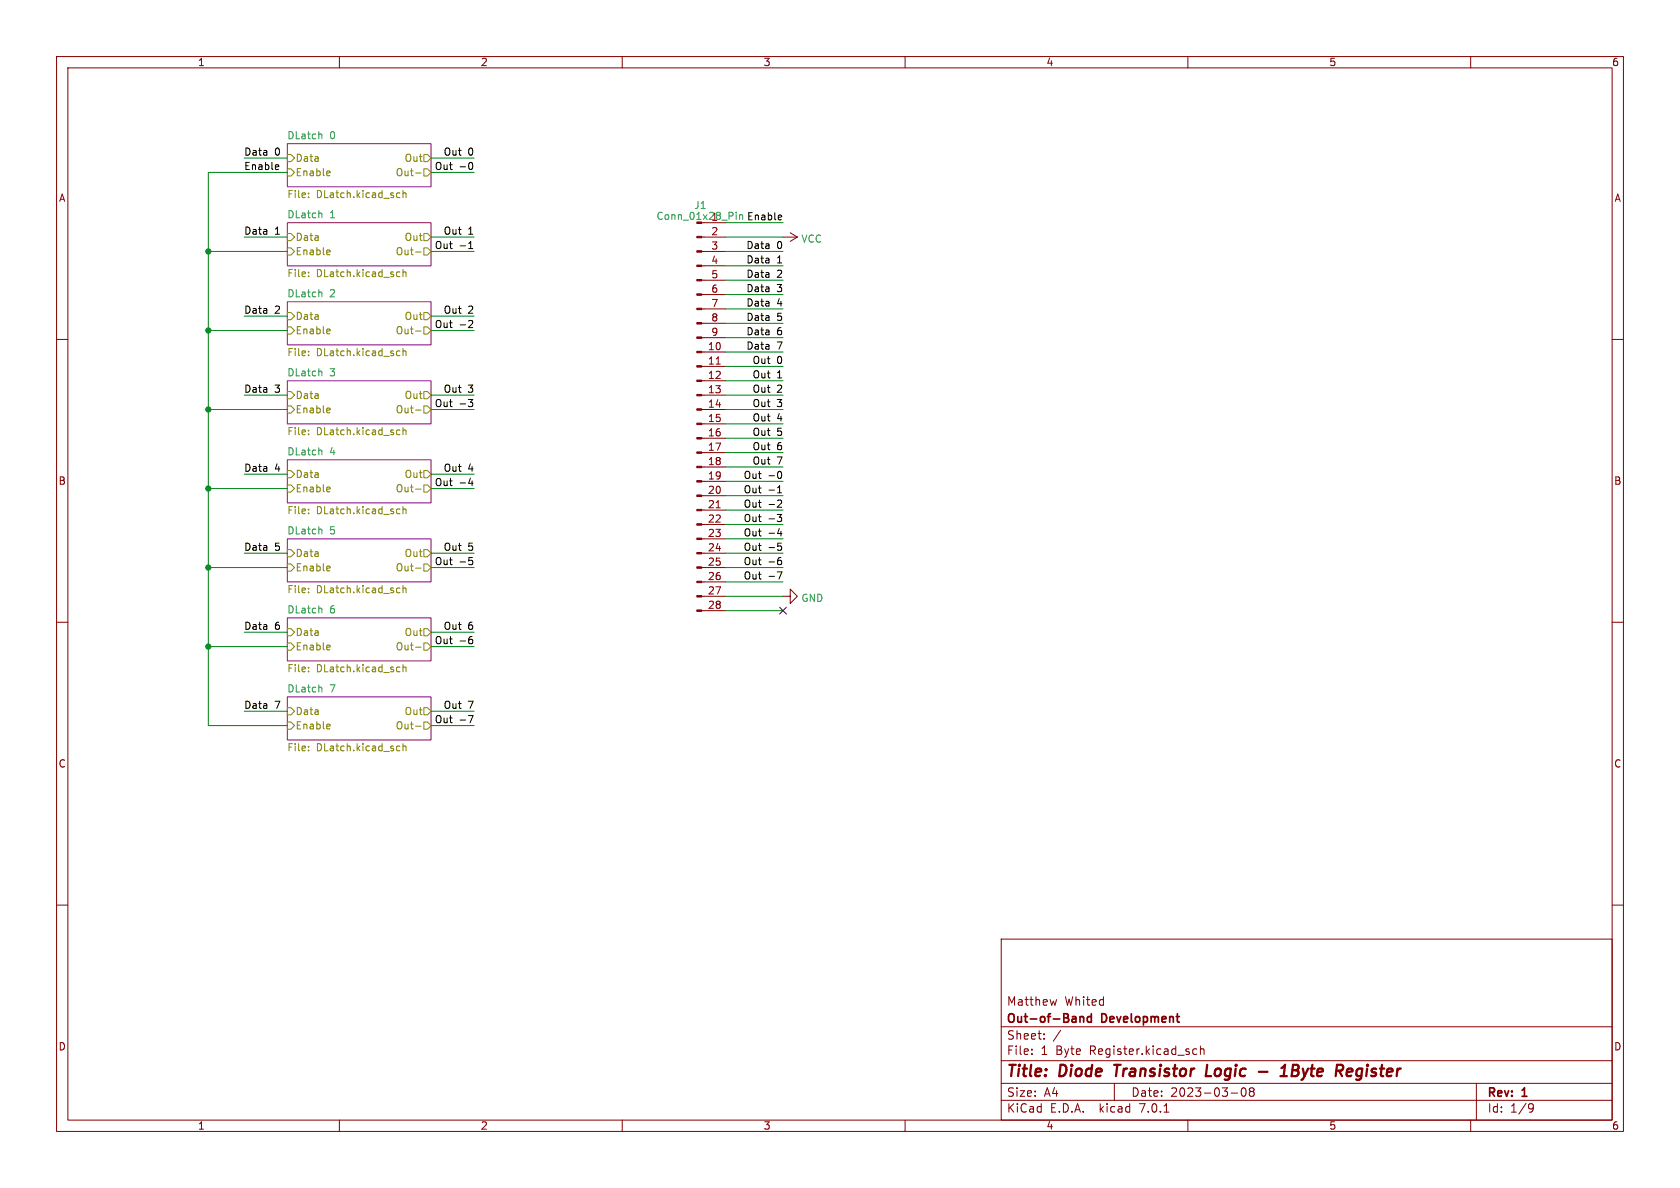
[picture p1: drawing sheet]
<svg xmlns="http://www.w3.org/2000/svg" width="297mm" height="210mm" viewBox="0 0 297 210" stroke-linecap="round" stroke-linejoin="round" font-family="sans-serif">
<g fill="none" stroke="#840000" stroke-width=".18">
<path d="M10 10h277v190h-277zM12 12h273v186h-273zM60 10v2M110 10v2M160 10v2M210 10v2M260 10v2M124.5 39.4h3.8M10 60h2M124.1 59.7h4.2M124.1 57.2h4.2M124.1 54.6h4.2"/>
<path d="M124.1 52.1h4.2M124.1 49.5h4.2M124.1 47h4.2M124.1 44.5h4.2M124.1 41.9h4.2M138.4 41.9h2.6M139.7 41.1l1.3 .8M141 41.9l-1.3 .8M285 60h2M124.1 77.5h4.2M124.1 74.9h4.2M124.1 72.4h4.2"/>
<path d="M124.1 69.9h4.2M124.1 67.3h4.2M124.1 64.8h4.2M124.1 62.2h4.2M126.6 64.4h.7M124.1 97.8h4.2M124.1 95.3h4.2M124.1 92.7h4.2M124.1 90.2h4.2M124.1 87.6h4.2M124.1 85.1h4.2M124.1 82.6h4.2"/>
<path d="M124.1 80h4.2M126.6 89.8h.7M10 110h2M124.1 108h4.2M124.1 105.4h4.2M124.1 102.9h4.2M124.1 100.3h4.2M138.4 105.4h1.3v-1.3l1.3 1.3-1.3 1.3v-1.3M285 110h2M10 160h2M285 160h2M177 166h108v32h-108z"/>
<path d="M186.8 176.7l-.3 1M60 198v2M110 198v2M160 198v2M177 194.5h108M177 191.5h108M177 187.5h108M177 181.5h108M182.4 186.3v.1M182.4 185.5v.1M184.6 183.6v.1M184.6 182.8v.1"/>
<path d="M197 191.5v3M205.8 196.6h.8M210 198v2M210.9 186.1l.2 .3 .5-.1M211.6 185.5l-.5-.1-.2 .3M212.2 185.5l.2-.1 .4 .1 .1 .9M212.2 184.9v1.5M217.6 193.2h1.2M219.6 192.4a1 1 0 0 0 .2 1.4 .81 .81 0 0 0 .6-.6 .81 .81 0 0 0-.3-.8M221 192.4l-.1 .3 .2 .2M221.1 192.9l-.2 .3v.5l.2 .1h.3l.3-.3-.1-.4-.2-.2M221.1 192.9h.3"/>
<path d="M221.6 192.4l.1 .3-.3 .2M260 198v2M261 191.5v6.5M270.5 195.1l.5 .1a.99 .99 0 0 1-.4 1.4h-.2M271.1 195.7l-.2 .3h-.4"/>
</g>
<path d="M197 188.2h1.1M213.4 188.2l-.2 2h.9M222.5 189.5h1.6M226.4 190.2h1.1M226.5 188.8l.7-.6-.3 2M228.5 189.2h.6M228.6 188.2l-.3 2h.8M238.8 188.9l-.5 .1-.3 .9 .3 .3h.4M239.1 189.4l-1 .2" fill="none" stroke="#840000" stroke-width=".4"/>
<path d="M190.9 179.7v1M190.9 179.8l.2-.1 .4 .1 .1 .9M192.9 179.8l-.4-.1-.3 .3v.4l.2 .2h.5M192.9 179.2v1.5" fill="none" stroke="#840000" stroke-width=".3"/>
<g fill="#fff" stroke="#fff" stroke-width=".18">
<path d="M50.8 81.3h25.4v7.6h-25.4z"/>
<path d="M50.8 109.2h25.4v7.6h-25.4z"/>
<path d="M50.8 123.2h25.4v7.6h-25.4z"/>
<path d="M50.8 95.3h25.4v7.6h-25.4z"/>
<path d="M50.8 25.4h25.4v7.6h-25.4z"/>
<path d="M50.8 53.3h25.4v7.7h-25.4z"/>
<path d="M50.8 67.3h25.4v7.6h-25.4z"/>
<path d="M50.8 39.4h25.4v7.6h-25.4z"/>
</g>
<path d="M50.8 25.4h25.4v7.6h-25.4zM50.8 39.4h25.4v7.6h-25.4zM50.8 53.3h25.4v7.7h-25.4zM50.8 67.3h25.4v7.6h-25.4zM50.8 81.3h25.4v7.6h-25.4zM50.8 95.3h25.4v7.6h-25.4zM50.8 109.2h25.4v7.6h-25.4zM50.8 123.2h25.4v7.6h-25.4z" fill="none" stroke="#840084" stroke-width=".18"/>
<g fill="none" stroke="#848400" stroke-width=".18">
<path d="M50.8 27.3h.6l.7 .6-.7 .7h-.6zM50.8 29.8h.6l.7 .7-.7 .6h-.6zM54.5 34.8v.1M54.5 34.1v.2M58.3 30.3l.1 .2-.6 .1M70.3 34.1h.4M70.7 34.9h-.4M71.2 33.7v1.2M71.2 34.2l.2-.1h.3l.1 .8M73.5 30.6h.9M74.9 29.8h.7l.6 .7-.6 .6h-.7zM74.9 27.3h.7l.6 .6-.6 .7h-.7z"/>
<path d="M50.8 55.2h.6l.7 .7-.7 .6h-.6zM50.8 57.8h.6l.7 .6-.7 .7h-.6zM50.8 41.3h.6l.7 .6-.7 .6h-.6zM50.8 43.8h.6l.7 .7-.7 .6h-.6zM54.5 48.8v.1M54.5 48.1v.1M58.3 44.3l.1 .2-.6 .1M58.3 58.2l.1 .3-.6 .1M70.3 48.1h.4M70.7 48.8l-.4 .1M71.2 47.6v1.3M71.2 48.2l.2-.1h.3l.1 .8"/>
<path d="M73.5 58.5h.9M73.5 44.6h.9M74.9 57.8h.7l.6 .6-.6 .7h-.7zM74.9 55.2h.7l.6 .7-.6 .6h-.7zM74.9 43.8h.7l.6 .7-.6 .6h-.7zM74.9 41.3h.7l.6 .6-.6 .6h-.7zM50.8 69.2h.6l.7 .7-.7 .6h-.6zM50.8 71.8h.6l.7 .6-.7 .6h-.6zM54.5 62.8v.1M54.5 62.1v.1M54.5 76.7v.1M54.5 76.1v.1"/>
<path d="M58.3 72.2l.1 .2-.6 .2M70.3 62l.4 .1M70.3 76l.4 .1M70.7 62.8l-.4 .1M70.7 76.8h-.4M71.2 61.6v1.3M71.2 75.6v1.2M71.2 62.1l.2-.1 .3 .1 .1 .8M71.2 76.1l.2-.1 .3 .1 .1 .7M73.5 72.5h.9M74.9 71.8h.7l.6 .6-.6 .6h-.7zM74.9 69.2h.7l.6 .7-.6 .6h-.7z"/>
<path d="M50.8 83.2h.6l.7 .6-.7 .7h-.6zM50.8 85.7h.6l.7 .7-.7 .6h-.6zM50.8 97.2h.6l.7 .6-.7 .6h-.6zM50.8 99.7h.6l.7 .6-.7 .7h-.6zM54.5 90.7v.1M54.5 90v.1M58.3 86.2l.1 .2-.6 .1M70.3 90h.4M70.7 90.8h-.4M71.2 90.1l.2-.1h.3l.1 .8M71.2 89.5v1.3M73.5 86.5h.9"/>
<path d="M74.9 85.7h.7l.6 .7-.6 .6h-.7zM74.9 83.2h.7l.6 .6-.6 .7h-.7zM74.9 99.7h.7l.6 .6-.6 .7h-.7zM74.9 97.2h.7l.6 .6-.6 .6h-.7zM50.8 111.1h.6l.7 .7-.7 .6h-.6zM50.8 113.7h.6l.7 .6-.7 .6h-.6zM54.5 118.6v.2M54.5 118v.1M54.5 104.7v.1M54.5 104v.1M58.3 100.1l.1 .3-.6 .1M58.3 114.1l.1 .2-.6 .2"/>
<path d="M70.3 117.9l.4 .1M70.3 103.9l.4 .1M70.7 118.7l-.4 .1M70.7 104.7l-.4 .1M71.2 103.5v1.3M71.2 117.5v1.3M71.2 104.1l.2-.2 .3 .1 .1 .8M71.2 118l.2-.1 .3 .1 .1 .8M73.5 114.4h.9M73.5 100.4h.9M74.9 113.7h.7l.6 .6-.6 .6h-.7zM74.9 111.1h.7l.6 .7-.6 .6h-.7z"/>
<path d="M50.8 125.1h.6l.7 .6-.7 .7h-.6zM50.8 127.6h.6l.7 .7-.7 .6h-.6zM54.5 132.6v.1M54.5 131.9v.2M58.3 128.1l.1 .2-.6 .1M70.3 131.9h.4M70.7 132.7h-.4M71.2 131.5v1.2M71.2 132l.2-.1h.3l.1 .8M73.5 128.4h.9M74.9 127.6h.7l.6 .7-.6 .6h-.7zM74.9 125.1h.7l.6 .6-.6 .7h-.7z"/>
</g>
<path d="M56.8 23.7l.1 .8M56.8 37.7l.1 .8M130.1 37.5v.1M130.1 37.9v.9M130.7 37.9v.9M130.7 38.1l.2-.2 .3 .1 .1 .8M56.8 51.7l.1 .8M56.8 65.7l.1 .7M56.8 79.6l.1 .8M56.8 93.6l.1 .8M56.8 107.6l.1 .8M56.8 121.5l.1 .8" fill="none" stroke="#008484" stroke-width=".18"/>
<g fill="#840000" stroke="#840000" stroke-width=".18">
<path d="M123.2 107.8h.9v.3h-.9z"/>
<path d="M123.2 105.3h.9v.2h-.9z"/>
<path d="M123.2 102.7h.9v.3h-.9z"/>
<path d="M123.2 100.2h.9v.3h-.9z"/>
<path d="M123.2 97.7h.9v.2h-.9z"/>
<path d="M123.2 95.1h.9v.3h-.9z"/>
<path d="M123.2 92.6h.9v.2h-.9z"/>
<path d="M123.2 90h.9v.3h-.9z"/>
<path d="M123.2 87.5h.9v.3h-.9z"/>
<path d="M123.2 85h.9v.2h-.9z"/>
<path d="M123.2 82.4h.9v.3h-.9z"/>
<path d="M123.2 79.9h.9v.2h-.9z"/>
<path d="M123.2 77.3h.9v.3h-.9z"/>
<path d="M123.2 74.8h.9v.3h-.9z"/>
<path d="M123.2 72.3h.9v.2h-.9z"/>
<path d="M123.2 69.7h.9v.3h-.9z"/>
<path d="M123.2 67.2h.9v.2h-.9z"/>
<path d="M123.2 64.6h.9v.3h-.9z"/>
<path d="M123.2 62.1h.9v.3h-.9z"/>
<path d="M123.2 59.6h.9v.2h-.9z"/>
<path d="M123.2 57h.9v.3h-.9z"/>
<path d="M123.2 54.5h.9v.2h-.9z"/>
<path d="M123.2 51.9h.9v.3h-.9z"/>
<path d="M123.2 49.4h.9v.3h-.9z"/>
<path d="M123.2 46.9h.9v.2h-.9z"/>
<path d="M123.2 44.3h.9v.3h-.9z"/>
<path d="M123.2 41.8h.9v.2h-.9z"/>
</g>
<g fill="none" stroke="#000" stroke-width=".18">
<path d="M49.1 29.1l.2 .3-.6 .2M49.2 29.9l-.1 .1M83.2 28.7a.68 .68 0 0 1 .4 .6 .68 .68 0 0 1-.4 .7M138 38l.2 .3-.6 .1M138.1 38.8l-.1 .1M81.3 43.5h1M82.9 43.9h.7M82.9 43l.3-.3v1.2M83 56.6l.5 .1 .1 .3-.8 .9h.8M82.8 70.6h.8l-.4 .5 .3 .1 .1 .4-.3 .3h-.3M82.9 85.4h.7M82.9 98.6h.6"/>
<path d="M83 99h.3l.3 .3-.1 .5h-.5M83.5 85v.9M136 86.6h.9M137.4 90.9h.8l-.4 .5 .3 .1 .1 .5-.3 .2h-.3M137.5 87.1h.7M137.5 86.2l.3-.3v1.2M137.5 94.3h.7M137.5 96h.6M137.6 88.4l.5 .1 .1 .3-.8 .9h.8M137.6 96.5h.3l.3 .2-.1 .5-.5 .1M137.7 99h.2l.3 .3-.1 .4-.4 .1M137.8 83.3a.68 .68 0 0 1 .4 .7 .68 .68 0 0 1-.4 .6"/>
<path d="M138.1 98.6h-.4M138.1 93.9v.8M83.1 113h.2l.3 .3-.1 .4-.4 .1M83.5 112.5l-.4 .1M136 101.9h.9M137.4 101.1h.8l-.5 1.3M81.3 127.3h1M82.8 126.5h.8l-.5 1.3"/>
</g>
<g fill="none" stroke="#008400" stroke-width=".18">
<path d="M43.2 27.9h7.6M50.8 30.5h-14v97.8h14M76.2 30.5h7.6M76.2 27.9h7.6M128.3 39.4h10.1M36.8 44.5h14M36.8 58.4h14M43.2 55.9h7.6M43.2 41.9h7.6M76.2 44.5h7.6M76.2 55.9h7.6M76.2 58.4h7.6"/>
<path d="M76.2 41.9h7.6M128.3 49.5h10.1M128.3 47h10.1M128.3 52.1h10.1M128.3 44.5h10.1M128.3 41.9h10.1M128.3 54.6h10.1M128.3 57.2h10.1M128.3 59.7h10.1M36.8 72.4h14M43.2 69.9h7.6M76.2 69.9h7.6"/>
<path d="M76.2 72.4h7.6M128.3 69.9h10.1M128.3 72.4h10.1M128.3 77.5h10.1M128.3 74.9h10.1M128.3 67.3h10.1M128.3 64.8h10.1M128.3 62.2h10.1M36.8 86.4h14M43.2 83.8h7.6M43.2 97.8h7.6M76.2 86.4h7.6"/>
<path d="M76.2 83.8h7.6M76.2 97.8h7.6M128.3 97.8h10.1M128.3 87.6h10.1M128.3 80h10.1M128.3 85.1h10.1M128.3 82.6h10.1M128.3 95.3h10.1M128.3 90.2h10.1M128.3 92.7h10.1M36.8 100.3h14M36.8 114.3h14"/>
<path d="M43.2 111.8h7.6M76.2 111.8h7.6M76.2 100.3h7.6M76.2 114.3h7.6M128.3 108h10.1M128.3 102.9h10.1M128.3 100.3h10.1M128.3 105.4h10.1M43.2 125.7h7.6M76.2 125.7h7.6M76.2 128.3h7.6"/>
</g>
<path d="M137.8 107.3l1.2 1.3M139 107.3l-1.2 1.3" fill="none" stroke="#000084" stroke-width=".18"/>
<g fill="#008400" stroke="#008400" stroke-width=".18">
<circle cx="36.8" cy="100.3" r=".46"/>
<circle cx="36.8" cy="114.3" r=".46"/>
<circle cx="36.8" cy="58.4" r=".46"/>
<circle cx="36.8" cy="44.5" r=".46"/>
<circle cx="36.8" cy="86.4" r=".46"/>
<circle cx="36.8" cy="72.4" r=".46"/>
</g>
<g font-size="2.8" fill="#840000">
<text x="178" y="190.8">Title:</text>
<text x="187.4" y="190.8">Diode</text>
<text x="197.7" y="190.8">Transistor</text>
<text x="214.5" y="190.8">Logic</text>
<text x="229" y="190.8">1Byte</text>
<text x="239.3" y="190.8">Register</text>
</g>
<g font-size="2.1" fill="#840000">
<text x="178" y="177.9">Matthew</text>
<text x="188.2" y="177.9">Whited</text>
<text x="178" y="183.9">Sheet:</text>
<text x="178" y="181.1">Out-of-Band</text>
<text x="186.2" y="183.9">/</text>
<text x="194.9" y="181.1">Development</text>
<text x="178" y="186.6">File:</text>
<text x="184" y="186.6">1</text>
<text x="186.7" y="186.6">Byte</text>
<text x="192.7" y="186.6">Register.kicad_sch</text>
<text x="178" y="196.8">KiCad</text>
<text x="178" y="194">Size:</text>
<text x="184.6" y="194">A4</text>
<text x="185.7" y="196.8">E.D.A.</text>
<text x="194.4" y="196.8">kicad</text>
<text x="200" y="194">Date:</text>
<text x="201.5" y="196.8">7.0.1</text>
<text x="206.9" y="194">2023-03-08</text>
<text x="263" y="194.2">Rev:</text>
<text x="263" y="196.8">Id:</text>
<text x="267" y="196.8">1/9</text>
<text x="269.2" y="194.2">1</text>
</g>
<g font-size="1.8" fill="#840000">
<text x="35" y="11.8">1</text>
<text x="85" y="11.8">2</text>
<text x="135" y="11.8">3</text>
<text x="185" y="11.8">4</text>
<text x="235" y="11.8">5</text>
<text x="285" y="11.8">6</text>
<text x="10.4" y="35.8">A</text>
<text x="285.4" y="35.8">A</text>
<text x="125.7" y="41.7">2</text>
<text x="125.7" y="44.2">3</text>
<text x="125.7" y="46.7">4</text>
<text x="125.7" y="49.3">5</text>
<text x="125.7" y="51.8">6</text>
<text x="125.7" y="54.4">7</text>
<text x="125.7" y="56.9">8</text>
<text x="125.7" y="59.4">9</text>
<text x="125.1" y="62">10</text>
<text x="125.1" y="64.5">11</text>
<text x="125.1" y="67.1">12</text>
<text x="125.1" y="69.6">13</text>
<text x="125.1" y="72.1">14</text>
<text x="125.1" y="74.7">15</text>
<text x="125.1" y="77.2">16</text>
<text x="125.1" y="79.8">17</text>
<text x="125.1" y="82.3">18</text>
<text x="10.3" y="85.8">B</text>
<text x="125.1" y="84.8">19</text>
<text x="125.1" y="87.4">20</text>
<text x="125.1" y="89.9">21</text>
<text x="285.3" y="85.8">B</text>
<text x="125.1" y="92.5">22</text>
<text x="125.1" y="95">23</text>
<text x="125.1" y="97.5">24</text>
<text x="125.1" y="100.1">25</text>
<text x="125.1" y="102.6">26</text>
<text x="125.1" y="105.2">27</text>
<text x="125.1" y="107.7">28</text>
<text x="10.3" y="135.8">C</text>
<text x="285.3" y="135.8">C</text>
<text x="10.3" y="185.8">D</text>
<text x="285.3" y="185.8">D</text>
<text x="35" y="199.8">1</text>
<text x="85" y="199.8">2</text>
<text x="135" y="199.8">3</text>
<text x="185" y="199.8">4</text>
<text x="235" y="199.8">5</text>
<text x="285" y="199.8">6</text>
</g>
<g font-size="1.8">
<text x="43.2" y="27.6">Data</text>
<text x="48.6" y="27.6">0</text>
<text x="78.3" y="27.6">Out</text>
<text x="82.6" y="27.6">0</text>
<text x="43.1" y="30.1">Enable</text>
<text x="76.7" y="30.1">Out</text>
<text x="81" y="30.1">-0</text>
<text x="43.2" y="41.6">Data</text>
<text x="48.6" y="41.6">1</text>
<text x="78.3" y="41.6">Out</text>
<text x="82.6" y="41.6">1</text>
<text x="132" y="39">Enable</text>
<text x="76.7" y="44.1">Out</text>
<text x="131.8" y="46.6">Data</text>
<text x="131.8" y="44.1">Data</text>
<text x="137.2" y="46.6">1</text>
<text x="137.2" y="44.1">0</text>
<text x="131.8" y="51.7">Data</text>
<text x="131.8" y="49.2">Data</text>
<text x="137.2" y="51.7">3</text>
<text x="137.2" y="49.2">2</text>
<text x="43.2" y="55.5">Data</text>
<text x="48.6" y="55.5">2</text>
<text x="76.7" y="58.1">Out</text>
<text x="78.3" y="55.5">Out</text>
<text x="81" y="58.1">-2</text>
<text x="82.6" y="55.5">2</text>
<text x="131.8" y="59.3">Data</text>
<text x="131.8" y="54.3">Data</text>
<text x="131.8" y="56.8">Data</text>
<text x="137.2" y="59.3">6</text>
<text x="137.2" y="54.3">4</text>
<text x="137.2" y="56.8">5</text>
<text x="131.8" y="61.9">Data</text>
<text x="132.9" y="64.4">Out</text>
<text x="137.2" y="64.4">0</text>
<text x="137.2" y="61.9">7</text>
<text x="43.2" y="69.5">Data</text>
<text x="48.6" y="69.5">3</text>
<text x="78.3" y="69.5">Out</text>
<text x="82.6" y="69.5">3</text>
<text x="132.9" y="69.5">Out</text>
<text x="132.9" y="67">Out</text>
<text x="137.2" y="69.5">2</text>
<text x="137.2" y="67">1</text>
<text x="76.7" y="72">Out</text>
<text x="81" y="72">-3</text>
<text x="132.9" y="72">Out</text>
<text x="132.9" y="77.1">Out</text>
<text x="132.9" y="74.6">Out</text>
<text x="137.2" y="72">3</text>
<text x="137.2" y="77.1">5</text>
<text x="137.2" y="74.6">4</text>
<text x="43.2" y="83.5">Data</text>
<text x="48.6" y="83.5">4</text>
<text x="78.3" y="83.5">Out</text>
<text x="82.6" y="83.5">4</text>
<text x="132.9" y="82.2">Out</text>
<text x="132.9" y="79.7">Out</text>
<text x="137.2" y="82.2">7</text>
<text x="137.2" y="79.7">6</text>
<text x="76.7" y="86">Out</text>
<text x="81" y="86">-4</text>
<text x="131.3" y="84.7">Out</text>
<text x="131.3" y="87.3">Out</text>
<text x="131.3" y="89.8">Out</text>
<text x="135.6" y="84.7">-0</text>
<text x="135.6" y="89.8">-2</text>
<text x="131.3" y="94.9">Out</text>
<text x="131.3" y="92.4">Out</text>
<text x="135.6" y="94.9">-4</text>
<text x="135.6" y="92.4">-3</text>
<text x="43.2" y="97.4">Data</text>
<text x="48.6" y="97.4">5</text>
<text x="76.7" y="100">Out</text>
<text x="78.3" y="97.4">Out</text>
<text x="81" y="100">-5</text>
<text x="82.6" y="97.4">5</text>
<text x="131.3" y="100">Out</text>
<text x="131.3" y="97.4">Out</text>
<text x="135.6" y="100">-6</text>
<text x="135.6" y="97.4">-5</text>
<text x="131.3" y="102.5">Out</text>
<text x="43.2" y="111.4">Data</text>
<text x="48.6" y="111.4">6</text>
<text x="76.7" y="114">Out</text>
<text x="78.3" y="111.4">Out</text>
<text x="81" y="114">-6</text>
<text x="82.6" y="111.4">6</text>
<text x="43.2" y="125.4">Data</text>
<text x="48.6" y="125.4">7</text>
<text x="78.3" y="125.4">Out</text>
<text x="82.6" y="125.4">7</text>
<text x="76.7" y="127.9">Out</text>
</g>
<g font-size="1.8" fill="#008484">
<text x="50.8" y="24.7">DLatch</text>
<text x="58.3" y="24.7">0</text>
<text x="50.8" y="38.7">DLatch</text>
<text x="58.3" y="38.7">1</text>
<text x="116" y="39">Conn_01x28_Pin</text>
<text x="122.7" y="37.1">J1</text>
<text x="125.7" y="39.1">1</text>
<text x="141.6" y="43.1">VCC</text>
<text x="50.8" y="52.6">DLatch</text>
<text x="58.3" y="52.6">2</text>
<text x="50.8" y="66.6">DLatch</text>
<text x="58.3" y="66.6">3</text>
<text x="50.8" y="80.6">DLatch</text>
<text x="58.3" y="80.6">4</text>
<text x="50.8" y="94.5">DLatch</text>
<text x="58.3" y="94.5">5</text>
<text x="141.6" y="106.6">GND</text>
<text x="50.8" y="108.5">DLatch</text>
<text x="58.3" y="108.5">6</text>
<text x="50.8" y="122.5">DLatch</text>
<text x="58.3" y="122.5">7</text>
</g>
<g font-size="1.8" fill="#848400">
<text x="52.3" y="28.8">Data</text>
<text x="71.4" y="28.8">Out</text>
<text x="50.8" y="35.3">File:</text>
<text x="52.3" y="31.3">Enable</text>
<text x="55.9" y="35.3">DLatch.kicad_sch</text>
<text x="69.8" y="31.3">Out-</text>
<text x="52.3" y="42.7">Data</text>
<text x="52.3" y="45.3">Enable</text>
<text x="69.8" y="45.3">Out-</text>
<text x="71.4" y="42.7">Out</text>
<text x="50.8" y="49.2">File:</text>
<text x="55.9" y="49.2">DLatch.kicad_sch</text>
<text x="52.3" y="56.7">Data</text>
<text x="52.3" y="59.2">Enable</text>
<text x="69.8" y="59.2">Out-</text>
<text x="71.4" y="56.7">Out</text>
<text x="50.8" y="63.2">File:</text>
<text x="55.9" y="63.2">DLatch.kicad_sch</text>
<text x="52.3" y="70.7">Data</text>
<text x="71.4" y="70.7">Out</text>
<text x="50.8" y="77.2">File:</text>
<text x="52.3" y="73.2">Enable</text>
<text x="55.9" y="77.2">DLatch.kicad_sch</text>
<text x="69.8" y="73.2">Out-</text>
<text x="52.3" y="84.6">Data</text>
<text x="52.3" y="87.2">Enable</text>
<text x="69.8" y="87.2">Out-</text>
<text x="71.4" y="84.6">Out</text>
<text x="50.8" y="91.1">File:</text>
<text x="55.9" y="91.1">DLatch.kicad_sch</text>
<text x="52.3" y="98.6">Data</text>
<text x="52.3" y="101.2">Enable</text>
<text x="69.8" y="101.2">Out-</text>
<text x="71.4" y="98.6">Out</text>
<text x="50.8" y="105.1">File:</text>
<text x="55.9" y="105.1">DLatch.kicad_sch</text>
<text x="52.3" y="112.6">Data</text>
<text x="71.4" y="112.6">Out</text>
<text x="50.8" y="119.1">File:</text>
<text x="52.3" y="115.1">Enable</text>
<text x="55.9" y="119.1">DLatch.kicad_sch</text>
<text x="69.8" y="115.1">Out-</text>
<text x="52.3" y="126.6">Data</text>
<text x="52.3" y="129.1">Enable</text>
<text x="69.8" y="129.1">Out-</text>
<text x="71.4" y="126.6">Out</text>
<text x="50.8" y="133">File:</text>
<text x="55.9" y="133">DLatch.kicad_sch</text>
</g>
</svg>
